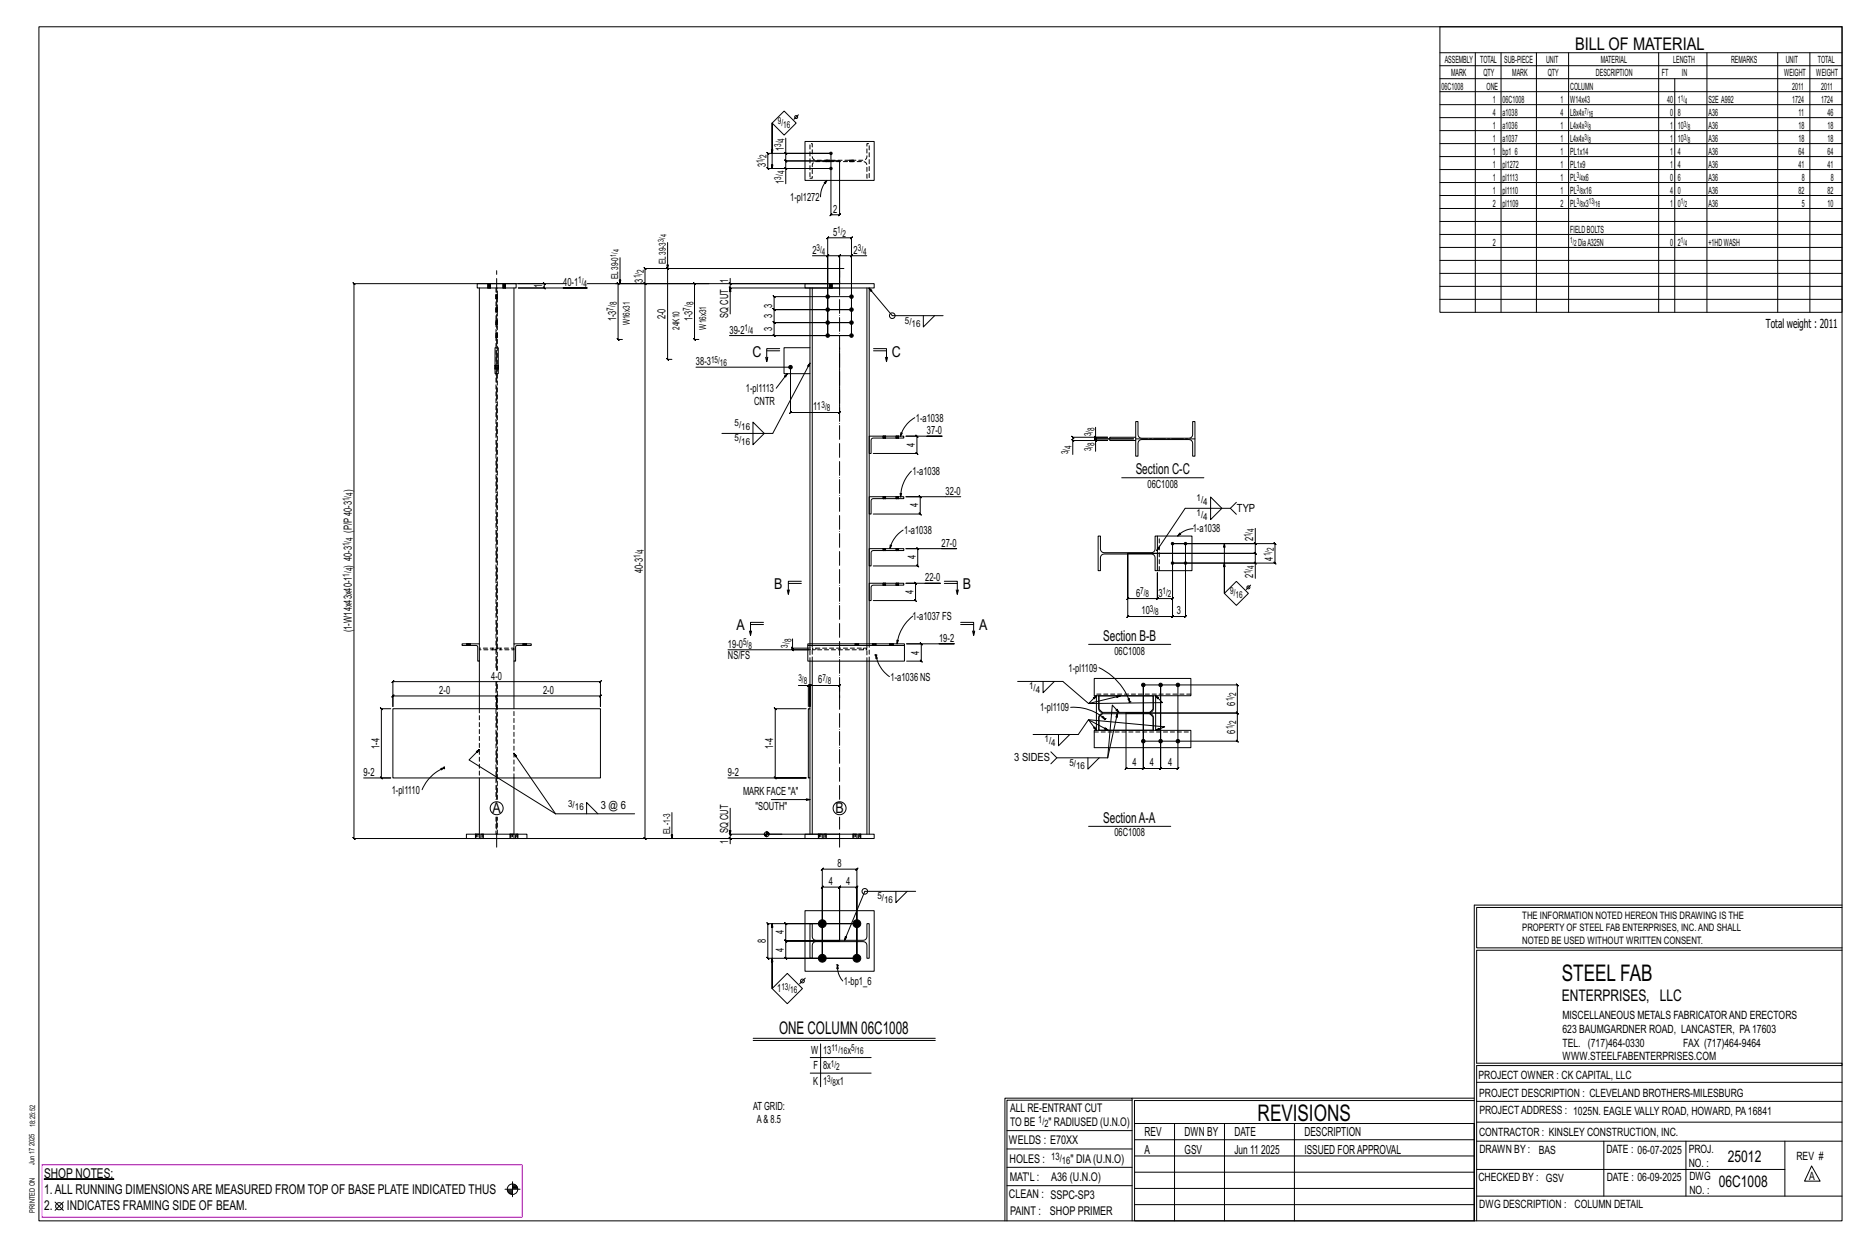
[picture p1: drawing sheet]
<svg xmlns="http://www.w3.org/2000/svg" width="914mm" height="610mm" viewBox="0 0 914 610" stroke-linecap="round" stroke-linejoin="round" font-family="sans-serif">
<g fill="#000" stroke="#000" stroke-width=".49">
<path d="M22 577h34z"/>
<circle cx="407" cy="75" r=".6"/>
<circle cx="407" cy="82" r=".6"/>
<circle cx="405" cy="145" r=".9"/>
<circle cx="405" cy="151" r=".9"/>
<circle cx="405" cy="158" r=".9"/>
<circle cx="417" cy="145" r=".9"/>
<circle cx="417" cy="158" r=".9"/>
<circle cx="417" cy="151" r=".9"/>
<circle cx="387" cy="180" r=".9"/>
<circle cx="405" cy="164" r=".9"/>
<circle cx="417" cy="164" r=".9"/>
<circle cx="574" cy="266" r=".6"/>
<circle cx="574" cy="275" r=".6"/>
<circle cx="580" cy="275" r=".6"/>
<circle cx="580" cy="266" r=".6"/>
<circle cx="560" cy="335" r=".9"/>
<circle cx="568" cy="335" r=".9"/>
<circle cx="577" cy="335" r=".9"/>
<circle cx="560" cy="363" r=".9"/>
<circle cx="568" cy="363" r=".9"/>
<circle cx="577" cy="363" r=".9"/>
<circle cx="403" cy="452" r="1.9"/>
<circle cx="419" cy="452" r="1.9"/>
<circle cx="403" cy="469" r="1.9"/>
<circle cx="419" cy="469" r="1.9"/>
</g>
<g fill="none" stroke="#000" stroke-width=".49">
<path d="M19 13h883v584h-883zM705 13h197v140h-197zM705 26h197M705 32h197M705 39h197M722 26v127M735 26v127M752 26v127M768 26v127M812 26v127M820 39v114M836 26v127"/>
<path d="M870 26v127M886 26v127M384 54l6 6-6 6-6-6zM391 56l-2 2M705 45h197M705 51h197M705 58h197M378 75v-15v22M384 75l1 1zM385 68v7h22h-31h-1l1 1v-1v7h-1l1 1v-1h31h-22v8M385 75v4l-1-1 1 1h26M394 69h34v19h-34z"/>
<path d="M404 78h.1M404 79h.1M406 78h.1M406 79h.1M407 75v30l-1 1 1-1h4l-1 1 1-1v-26M411 79h-26l-1-1 1 1v3M416 78h.1M416 79h.1M418 78h.1M418 79h.1M705 64h197M705 70h197"/>
<path d="M705 77h197M384 82l1 1zM403 89l2-1-1 2zM405 88a11 11 0 0 0-3 8M705 83h197M705 89h197M705 96h197M327 119v57l-1-1 1 1h2M705 102h197M705 108h197M705 115h197M234 139h19v2h-19z"/>
<path d="M239 139h.1M240 139h.1M246 139h.1M247 139h.1M254 139h12v-1l1 1h-1v2v-1l1 1h-1h-12h33h-11M276 139h-103v-1l1 1h-1v271l1 1-1-1h238h-54v3M287 139h124M302 138l1 1zM303 139v27h-1l1 1v-1h2M304 126v13M315 138l1 1zM326 131l1 1z"/>
<path d="M339 138l1 1zM340 139v27h-1l1 1v-1h2M347 139h-31l-1-1 1 1v271h-1l1 1v-1h97M357 138l1 1zM357 136v3h54M357 139v2v-1l1 1h-1h54M394 139h34v2h-34zM398 125h7v39v-48v1l1-1h-1h12l-1 1 1-1v48v-39h7M405 125h6l-1 1 1-1v14M406 125l-1 1zM406 139h.1M407 139h.1"/>
<path d="M413 131h-97h-1l1 1v-1v8M416 126l1-1zM417 125h-6l-1 1 1-1v14M705 121h197M705 127h197M705 134h197M235 141v174M239 141h.1M240 141h.1M243 146h.1M243 144h.1M243 152h.1"/>
<path d="M243 151h.1M243 159h.1M243 157h.1M246 141h.1M247 141h.1M252 141v174M357 141v13M396 141v174M398 141v174M406 141h.1M407 141h.1M417 145h-38h-1l1 1v-1v6h-1l1 1v-1h38h-38h-1l1 1v-1v7l-1-1 1 1h38h-38l-1-1 1 1v6h-1l1 1v-1h38h-60"/>
<path d="M424 141v174M425 141l12 13h25M425 141v174M452 154v6l6-6M705 140h197M705 146h197M242 179h.1M242 170h2v13h-2zM243 165h.1M243 163h.1M244 179h.1M375 175v2"/>
<path d="M375 172h7M382 171h-7v6l1-2M396 170h-12v13h12M396 178l-18 34h-25M411 170v32v-1l-1 1h1h-24v-1l-1 1h1v-22h-46M428 171h6v6v-2M428 172h6M433 175l1 2M242 181h.1M244 181h.1M385 183l-5 7M369 207l5 5-5 6z"/>
<path d="M425 213h17v1h-15l-1 1v7h-1zM432 213h.1M432 214h.1M433 213h.1M433 214h.1M439 213h.1M439 214h.1M440 213h.1M440 214h.1M441 212h1l-1 1zM448 204a15 15 0 0 0-7 9M454 213h7h-18h6h-1l1 1v-1v9l-1-1 1 1h-22"/>
<path d="M525 215l1 1zM536 215l1 1zM536 213l1 1zM536 214v1v-1l1 1h-1h19h-19v-1l1 1h-1v1M536 209v5h6h-17v-1l1 1h-1v2M556 206h1v7l2 1h24l1-1v-7h1v17h-1v-7l-2-1h-24l-1 2v6h-1zM556 214h-13v2h13M446 231a18 18 0 0 0-5 12M536 221v-5h6h-17v6M549 234h40M425 243h17v1h-15l-1 1v6h-1zM432 243h.1"/>
<path d="M432 244h.1M433 243h.1M433 244h.1M439 243h.1M439 244h.1M440 243h.1M440 244h.1M441 241v2zM442 259a15 15 0 0 0-6 9M470 243h-27h7l1 1-1-1v8l1 1-1-1h-23M584 259a11 11 0 0 0-8 3M593 243l5 6-5 5z"/>
<path d="M602 249l3 3M605 246l-3 3h-22l-14 20M614 259v7h-40v27v-1l-1 1h1h-7v-1l-1 1h1v-13v13v-1l-1 1h1h-15l1-1-1 1v-22v31l1-1-1 1h22h-1l1-1v1v-36v36h-1l1-1v1h6l1-1-1 1v-36M425 268h17v1h-15l-1 1v7h-1zM432 268h.1M432 269h.1M433 268h.1M433 269h.1M436 267v1zM439 268h.1M439 269h.1M440 268h.1"/>
<path d="M440 269h.1M461 268h7h-25h6l1 1-1-1v9v-1l1 1h-1h-22M567 262h16v17h-16zM567 262h-2v7l-1 1h-24l-1-1v-7h-1v17h1v-7l1-1h24l1 2v6h2M574 266h50v-1l1 1h-1v9l1 1-1-1h-50h40v8M577 261h1l-2 1zM599 266v24v-15M614 265l1 1zM614 275l1 1zM614 266v5v-1l1 1h-1h-62h62v-1l1 1h-1v4M385 289l1 2M386 285h6"/>
<path d="M392 284h-6v7v-2M425 285h17v1h-15l-1 1v7h-1zM432 285h.1M432 286h.1M433 285h.1M433 286h.1M439 285h.1M439 286h.1M440 285h.1M440 286h.1M453 285h7h-17h5l1 1-1-1v9v-1l1 1h-1h-21M462 284h7v7v-2"/>
<path d="M462 285h7M468 289l1 2M599 290l6-6 6 6-6 6zM612 286l-2 2M226 315h9v8h-1v-7h-8zM229 315h.1M229 316h.1M230 315h.1M230 316h.1M252 315h8v1h-7l-1 7zM256 315h.1M256 316h.1"/>
<path d="M258 315h.1M258 316h.1M367 309v2M367 306h7M374 304h-7v7l1-2M387 317l1 1zM388 313v4h9M388 317v1l-1-1 1 1h9h-41M395 315h48v1h-48zM395 316v7h48v-7M419 315h.1M419 316h.1"/>
<path d="M420 315h.1M420 316h.1M427 315h.1M427 316h.1M429 315h.1M429 316h.1M436 315h.1M436 316h.1M437 315h.1M437 316h.1M439 313h1l-1 2zM447 301a20 20 0 0 0-8 14"/>
<path d="M460 315h7h-23h7l-1-1 1 1v8h-1l1 1v-1h-7M470 304h7v7v-2M470 306h7M476 309l1 2M533 315h40M192 333v1l1-1h-1h102l-1 1 1-1v13v-6l-1 1 1-1h-51h1l-1 1v-1v7v-7h1l-1 1v-1h-51h1l-1 1v-1v6zM235 323v24M252 323v24M391 335h5v11M396 335v1l1-1h-1v11v-11v1l1-1h-1h15l-1 1 1-1v6M396 335l-1 1zM396 323v24"/>
<path d="M398 323v85M424 323v85M425 323v85M428 320h1M429 320v2zM429 320a16 16 0 0 0 6 11M429 320v1M498 333h22l13 11h36l-3-4 1 1v1l-1-2h-28M511 333v6l5-6M538 327a30 30 0 0 1 15 16M560 335h46h-1l1 1v-1v14l-1-1 1 1h-55M577 335v41v-1l-1 1h1h-9l1-1-1 1v-41v41l1-1-1 1h-8v-1l-1 1h1v-41v41v-1l-1 1h1h-9l1-1-1 1v-27"/>
<path d="M191 347h-4l-1-1 1 1v34l-1-1 1 1h4h-13M192 347h102v34h-102zM395 347h-16v-1l1 1h-1v34v-1l1 1h-1h16h-39M396 347v34zM518 359v6l6-6M524 346a23 23 0 0 1 17 6M538 357h27M540 349l-2 2v6h26v-6l-1-2M540 350l1 2-2-1zM541 352h-1M541 352h.1M542 357l-9-5 4 5-2-1h1l1 1h-1v9h47v-9h-17"/>
<path d="M547 349l-5 22M548 349l-4-4-2 26M548 340l-15 4 4-4-1 2-1-1 2-1h-1v-8h47v8h-17v17M551 349h55l-1-1 1 1v14l-1-1 1 1h-46M552 342h1v1zM553 343h-1M554 343h-1M563 349l1-2v-7h-26v7l2 2M565 340l-1 7-1 2-24-1-1-1v-7h-1v17h1v-7l2-1h23l2 2v6h1M566 357l4-1-37-4-5 7h-22M216 376h2l-2 1zM217 375l1 1"/>
<path d="M218 376a20 20 0 0 0-11 10M218 376h.1M235 367l-5 5 42 26M252 369l20 29M514 368l3 3h25M517 371l-3 3M533 371v5l5-5M235 381v27M252 381v27M272 398h39M287 398v-5l6 5M329 398v12"/>
<path d="M357 395v13M378 391h18M396 381v27M228 408h30v2h-30zM233 408h.1M233 410h.1M237 408h.1M237 410h.1M250 408h.1M250 410h.1M254 408h.1M254 410h.1"/>
<path d="M357 410l1 1zM374 408h9M374 408h1M374 409h1M375 409h.1M375 407v3M375 408h1M375 407h1M394 408h34v2h-34zM401 408h.1M401 410h.1M404 408h.1"/>
<path d="M404 410h.1M411 408h-54l1 1-1-1v2M418 408h.1M418 410h.1M421 408h.1M421 410h.1M533 404h40M403 425l-1 1 1-1h16v1l1-1h-1v44v-35h1l-1 1v-1h-8l-1 1 1-1v26v-26l-1 1 1-1h-8l-1 1 1-1v35zM439 436v6l5-6M448 436h-25l-10 24M375 451l1 1h43h-34l-1-1 1 1v8h-1l1 1v-1h26h-26h-1l1 1v-1v9l-1-1 1 1h34h-43l-1-1 1 1v-17zM378 452v32v-15"/>
<path d="M394 446h34v29h-34zM396 452h2v7l1 1h24l1-2v-6h1v17h-1v-7l-1-1h-24l-1 1v7h-2zM722 443v154M722 443h180M902 444h-179v20h179M385 476l8 8-8 7-7-7zM394 479l-3 2M409 472h1M410 472v2zM410 472a11 11 0 0 0 3 8M410 472h1M902 465h-179v55h179v1h-179v76"/>
<path d="M369 508h89M369 509h89M397 517h29M402 511v21M397 525h29M554 538h-61v59M554 537h168M722 538h-167v13M723 539h179M723 530h179M493 553h61M555 550h167v47h-167z"/>
<path d="M555 558h167M575 550v47M599 550v47M634 550v47M723 549h179M723 558h179M785 558v27M825 558v27M874 558v27M251 578v8M251 580h1M493 571h61"/>
<path d="M493 562h61M555 573h167M555 566h167M723 572h151M887 570l4 8h-8zM27 588l4 4M31 588l-4 4M247 582h8M248 582h3M248 583h3M249 583h2M249 584h2"/>
<path d="M251 581h2M251 580h2M492 597v-60h62v60M493 580h61M555 589h167M555 581h167M723 585h179"/>
<circle cx="390" cy="57" r=".7"/>
<circle cx="437" cy="154" r="1.4"/>
<circle cx="611" cy="287" r=".7"/>
<circle cx="243" cy="395" r="3"/>
<circle cx="411" cy="395" r="3"/>
<circle cx="375" cy="408" r="1.2"/>
<circle cx="423" cy="436" r="1.4"/>
<circle cx="393" cy="480" r=".9"/>
<circle cx="29" cy="590" r="1.8"/>
<circle cx="251" cy="582" r="2.6"/>
</g>
<path d="M21 570h235v26h-235z" fill="none" stroke="#f0f" stroke-width=".5"/>
<g fill="none" stroke="#000" stroke-width=".49" stroke-dasharray="2 1.4">
<path d="M396 70h2v7l1 1h24l1-1v-7h1v17h-1v-7l-1-1h-24l-1 2v6h-2zM404 78h.1M404 78v1M404 79h.1M405 79v-1M405 78v1zM405 79l1-1M405 78h.1M406 79v-1M406 79h.1M416 78h.1M416 78v1"/>
<path d="M416 79h.1M416 79v-1M416 78l1 1zM417 79v-1M417 78h.1M417 79l1-1M418 79v-1M418 79h.1M239 139h.1M239 139v2M239 139v2zM239 139h1"/>
<path d="M246 139h.1M246 139v2M247 139v2zM247 139h.1M406 139h.1M406 139v2M407 139v2zM407 139h.1M239 141h.1M239 141v-2M239 141l1-2M240 141v-2"/>
<path d="M240 141h.1M243 145h.1M243 146h.1M243 151v1zM243 152h.1M243 151h.1M243 158h.1M243 159h.1M243 158v-1M243 141v176M243 144h.1M243 157h.1"/>
<path d="M243 145v-1M246 141h.1M246 141v-2M247 141v-2M247 141h.1M406 141h.1M406 141v-2M407 141v-2M407 141h.1M242 179l2 1zM242 179h2M242 179h.1"/>
<path d="M242 180h2M243 164v1zM243 165h.1M243 164h.1M243 163h.1M243 164v-1M244 179h-2M244 179h.1M244 180h.1M242 181v-1M242 180l2 1M242 181h2"/>
<path d="M432 213v1M432 213h.1M433 213l-1 1M433 213v1zM433 214h.1M433 213v1M433 213h.1M433 214v-1M439 213v1M439 213h.1M439 213v1zM439 214h.1"/>
<path d="M440 213v1M440 213h.1M440 214h.1M440 214v-1M432 243v1M432 243h.1M433 243l-1 1M433 243v1zM433 244h.1M433 243v1M433 243h.1M433 244v-1"/>
<path d="M439 243v1M439 243h.1M439 243v1zM439 244h.1M440 243v1M440 243h.1M440 244h.1M440 244v-1M432 268v1M432 268h.1M433 268l-1 1M433 268v1z"/>
<path d="M433 269h.1M433 268v1M433 268h.1M433 269v-1M439 268v1M439 268h.1M439 268v1zM439 269h.1M440 268v1M440 268h.1M440 269h.1M440 269v-1"/>
<path d="M567 279v-17M432 285v1M432 285h.1M433 285l-1 1M433 285v1zM433 286h.1M433 285v1M433 285h.1M433 286v-1M439 285v1M439 285h.1M439 285v1z"/>
<path d="M439 286h.1M440 285v1M440 285h.1M440 286h.1M440 286v-1M229 315h.1M229 315v1M229 316h.1M229 316v-1M229 315v1zM229 316l1-1M229 315h1"/>
<path d="M230 316v-1M230 316h.1M235 317h6v1h-6zM241 318h2v-1h-2M243 318v10M243 317v-176M245 317h7v1h-7zM245 317h-2v1h2M256 315h.1M256 315v1M256 316h.1M256 316v-1"/>
<path d="M257 315v1zM257 316v-1M257 315h.1M257 316l1-1M258 316v-1M258 316h.1M396 315v8M398 317h26v1h-26zM399 318v-1M419 315h.1M419 315v1M419 316h.1"/>
<path d="M419 316v-1M419 315v1zM419 316l1-1M419 315h1M420 316v-1M420 316h.1M423 317v1M424 315v8M427 315h.1M427 315v1M427 316h.1M427 316v-1"/>
<path d="M428 315v1zM428 316v-1M428 316l1-1M428 315h.1M429 316v-1M429 316h.1M436 315h.1M436 315v1M436 316h.1M436 316v-1M436 315v1zM436 316l1-1"/>
<path d="M436 315h1M437 316v-1M437 316h.1M243 333v58M243 328v-10M398 323v-8M425 323v-8M583 340h-47M235 347v34M536 358h47M540 349h.1M563 349h.1"/>
<path d="M243 400v8M243 391v-58M252 381v-34M233 408v2M233 408h.1M234 408h-1v2M235 408v2zM235 408h-1v2h-1M235 410h-1M235 408h1v2h-1M236 408v2M236 408h1"/>
<path d="M237 410h-1M237 410v-2M243 408v-8M250 408v2M250 408h.1M251 408h-1v2M252 408v2zM252 408h-1v2h-1M252 410h-1M252 408h1v2h-1M253 408v2M253 408h1"/>
<path d="M254 410h-1M254 410v-2M401 408v2M401 408h.1M402 408h-1v2M403 408v2zM403 408h-1v2h-1M403 410h-1M403 408h1v2h-1M404 408v2M404 408h.1M404 410h.1"/>
<path d="M404 410v-2M418 408v2M418 408h.1M419 408h-1v2M419 408h1v2h-1zM419 408v2h-1M419 410h.1M420 408h1v2h-1M421 408v2M421 408h.1M421 410h.1M421 410v-2"/>
</g>
<path d="M243 328v-196M243 391v-58M411 391v-259M243 414v-14M411 414v-14" fill="none" stroke="#000" stroke-width=".49" stroke-dasharray="6.8 1 0 1"/>
<path d="M556 215h29" fill="none" stroke="#000" stroke-width=".49" stroke-dasharray="5.8 1 1 1"/>
<g font-size="11.2">
<text x="764" y="480">STEEL FAB</text>
<text x="616" y="548">REVISIONS</text>
</g>
<g font-size="8.6">
<text x="771" y="24">BILL OF MATERIAL</text>
<text x="381" y="506">ONE COLUMN 06C1008</text>
</g>
<g font-size="7.9">
<text x="765" y="490">ENTERPRISES, LLC</text>
<text x="846" y="569">25012</text>
<text x="841" y="581">06C1008</text>
</g>
<g font-size="7.3">
<text x="368" y="174">C</text>
<text x="437" y="174">C</text>
<text x="556" y="232">Section C-C</text>
<text x="379" y="288">B</text>
<text x="471" y="288">B</text>
<text x="361" y="308">A</text>
<text x="479" y="308">A</text>
<text x="540" y="314">Section B-B</text>
<text x="241" y="398">A</text>
<text x="409" y="398">B</text>
<text x="540" y="403">SectionA-A</text>
</g>
<g font-size="6.6">
<text x="22" y="576">SHOP NOTES:</text>
<text x="22" y="584">1.ALL RUNNING DIMENSIONSARE MEASURED FROM TOP OF BASE PLATE INDICATED THUS</text>
<text x="22" y="592">2.</text>
<text x="33" y="592">INDICATES FRAMING SIDE OF BEAM.</text>
</g>
<g font-size="6.1">
<text x="864" y="161">Total weight : 2011</text>
<text x="560" y="556">REV</text>
<text x="580" y="556">DWN BY</text>
<text x="604" y="556">DATE</text>
<text x="639" y="556">DESCRIPTION</text>
<text x="560" y="564">A</text>
<text x="580" y="564">GSV</text>
<text x="604" y="564">Jun 11</text>
<text x="617" y="564">2025</text>
<text x="639" y="564">ISSUED FORAPPROVAL</text>
</g>
<g font-size="5.9">
<text x="494" y="560">WELDS : E70XX</text>
<text x="494" y="569">HOLES :</text>
<text x="524" y="569">&quot; DIA(U.N.O)</text>
<text x="494" y="578">MAT'L :</text>
<text x="515" y="578">A36 (U.N.O)</text>
<text x="494" y="586">CLEAN : SSPC-SP3</text>
<text x="495" y="595">PAINT :</text>
<text x="514" y="595">SHOP PRIMER</text>
</g>
<g font-size="5.8">
<text x="494" y="544">ALL RE-ENTRANT CUT</text>
<text x="494" y="551">TO BE</text>
<text x="513" y="551">&quot; RADIUSED (U.N.O)</text>
</g>
<g font-size="5.6">
<text x="765" y="499">MISCELLANEOUS METALS FABRICATORAND ERECTORS</text>
<text x="765" y="505">623 BAUMGARDNER ROAD, LANCASTER, PA17603</text>
<text x="765" y="512">TEL. (717)464-0330</text>
<text x="824" y="512">FAX (717)464-9464</text>
<text x="765" y="519">WWW.STEELFABENTERPRISES.COM</text>
<text x="724" y="528">PROJECT OWNER : CK CAPITAL, LLC</text>
<text x="724" y="537">PROJECT DESCRIPTION : CLEVELAND BROTHERS-MILESBURG</text>
<text x="724" y="545">PROJECTADDRESS : 1025N. EAGLE VALLY ROAD, HOWARD, PA16841</text>
<text x="724" y="556">CONTRACTOR : KINSLEY CONSTRUCTION, INC.</text>
<text x="724" y="564">DRAWN BY :</text>
<text x="753" y="564">BAS</text>
<text x="786" y="564">DATE : 06-07-2025</text>
<text x="827" y="564">PROJ.</text>
<text x="879" y="568">REV #</text>
<text x="827" y="571">NO. :</text>
<text x="724" y="578">CHECKED BY : GSV</text>
<text x="787" y="578">DATE : 06-09-2025</text>
<text x="827" y="578">DWG</text>
<text x="886" y="578">A</text>
<text x="827" y="584">NO. :</text>
<text x="724" y="591">DWG DESCRIPTION : COLUMN DETAIL</text>
</g>
<g font-size="5.5">
<text x="384" y="74" transform="rotate(-90 384 74)">1</text>
<text x="375" y="82" transform="rotate(-90 375 82)">3</text>
<text x="384" y="90" transform="rotate(-90 384 90)">1</text>
<text x="387" y="98">1-pl1272</text>
<text x="408" y="104">2</text>
<text x="408" y="115">5</text>
<text x="398" y="124">2</text>
<text x="418" y="124">2</text>
<text x="265" y="141" transform="rotate(-90 265 141)">1</text>
<text x="276" y="140">40-1</text>
<text x="315" y="138" transform="rotate(-90 315 138)">3</text>
<text x="356" y="138" transform="rotate(-90 356 138)">1</text>
<text x="356" y="155" transform="rotate(-90 356 155)">SQ CUT</text>
<text x="378" y="156" transform="rotate(-90 378 156)">3</text>
<text x="378" y="151" transform="rotate(-90 378 151)">3</text>
<text x="302" y="157" transform="rotate(-90 302 157)">1-3</text>
<text x="326" y="156" transform="rotate(-90 326 156)">2-0</text>
<text x="339" y="157" transform="rotate(-90 339 157)">1-3</text>
<text x="357" y="163">39-2</text>
<text x="378" y="162" transform="rotate(-90 378 162)">3</text>
<text x="341" y="179">38-3</text>
<text x="365" y="192">1-pl1113</text>
<text x="369" y="198">CNTR</text>
<text x="398" y="201">11</text>
<text x="448" y="206">1-a1038</text>
<text x="454" y="212">37-0</text>
<text x="448" y="219" transform="rotate(-90 448 219)">4</text>
<text x="447" y="232">1-a1038</text>
<text x="562" y="239">06C1008</text>
<text x="172" y="241" transform="rotate(-90 172 241)">)</text>
<text x="463" y="242">32-0</text>
<text x="449" y="248" transform="rotate(-90 449 248)">4</text>
<text x="605" y="250">TYP</text>
<text x="172" y="261" transform="rotate(-90 172 261)">(P/P40-3</text>
<text x="443" y="261">1-a1038</text>
<text x="584" y="260">1-a1038</text>
<text x="461" y="267">27-0</text>
<text x="613" y="265" transform="rotate(-90 613 265)">2</text>
<text x="448" y="274" transform="rotate(-90 448 274)">4</text>
<text x="623" y="274" transform="rotate(-90 623 274)">4</text>
<text x="172" y="278" transform="rotate(-90 172 278)">) 40-3</text>
<text x="315" y="280" transform="rotate(-90 315 280)">40-3</text>
<text x="453" y="284">22-0</text>
<text x="613" y="283" transform="rotate(-90 613 283)">2</text>
<text x="447" y="291" transform="rotate(-90 447 291)">4</text>
<text x="556" y="292">6</text>
<text x="567" y="292">3</text>
<text x="447" y="303">1-a1037 FS</text>
<text x="559" y="301">10</text>
<text x="576" y="301">3</text>
<text x="172" y="309" transform="rotate(-90 172 309)">(1-W14x43x40-1</text>
<text x="356" y="317">19-0</text>
<text x="460" y="314">19-2</text>
<text x="356" y="322">NS/FS</text>
<text x="450" y="320" transform="rotate(-90 450 320)">4</text>
<text x="545" y="320">06C1008</text>
<text x="523" y="329">1-pl1109</text>
<text x="240" y="332">4-0</text>
<text x="401" y="334">6</text>
<text x="436" y="333">1-a1036 NS</text>
<text x="215" y="340">2-0</text>
<text x="266" y="340">2-0</text>
<text x="509" y="348">1-pl1109</text>
<text x="605" y="345" transform="rotate(-90 605 345)">6</text>
<text x="605" y="359" transform="rotate(-90 605 359)">6</text>
<text x="186" y="366" transform="rotate(-90 186 366)">1-4</text>
<text x="378" y="366" transform="rotate(-90 378 366)">1-4</text>
<text x="496" y="373">3 SIDES</text>
<text x="554" y="375">4</text>
<text x="563" y="375">4</text>
<text x="572" y="375">4</text>
<text x="178" y="380">9-2</text>
<text x="356" y="380">9-2</text>
<text x="192" y="388">1-pl1110</text>
<text x="364" y="389">MARK FACE &quot;A&quot;</text>
<text x="294" y="396">3 @ 6</text>
<text x="370" y="396">&quot;SOUTH&quot;</text>
<text x="356" y="408" transform="rotate(-90 356 408)">SQ CUT</text>
<text x="356" y="413" transform="rotate(-90 356 413)">1</text>
<text x="545" y="409">06C1008</text>
<text x="410" y="424">8</text>
<text x="406" y="433">4</text>
<text x="414" y="433">4</text>
<text x="375" y="461" transform="rotate(-90 375 461)">8</text>
<text x="384" y="457" transform="rotate(-90 384 457)">4</text>
<text x="384" y="466" transform="rotate(-90 384 466)">4</text>
<text x="380" y="485">1</text>
<text x="413" y="482">1-bp1_6</text>
<text x="397" y="515">W</text>
<text x="403" y="515">13</text>
<text x="415" y="515">x</text>
<text x="398" y="523">F</text>
<text x="403" y="523">8x</text>
<text x="398" y="531">K</text>
<text x="403" y="531">1</text>
<text x="409" y="531">x1</text>
<text x="369" y="543">AT GRID:</text>
<text x="371" y="549">A&amp; 8.5</text>
</g>
<g font-size="5">
<text x="745" y="450">THE INFORMATION NOTED HEREON THIS DRAWING IS THE</text>
<text x="745" y="456">PROPERTY OF STEEL FAB ENTERPRISES, INC.AND SHALL</text>
<text x="745" y="462">NOTED BE USED WITHOUT WRITTEN CONSENT.</text>
<text x="508" y="550">1/</text>
<text x="511" y="551">2</text>
<text x="515" y="568">13/</text>
<text x="520" y="570">16</text>
</g>
<g font-size="4.9">
<text x="707" y="31">ASSEMBLY</text>
<text x="725" y="31">TOTAL</text>
<text x="736" y="31">SUB-PIECE</text>
<text x="757" y="31">UNIT</text>
<text x="784" y="31">MATERIAL</text>
<text x="819" y="31">LENGTH</text>
<text x="847" y="31">REMARKS</text>
<text x="874" y="31">UNIT</text>
<text x="890" y="31">TOTAL</text>
<text x="710" y="37">MARK</text>
<text x="726" y="37">QTY</text>
<text x="740" y="37">MARK</text>
<text x="758" y="37">QTY</text>
<text x="781" y="37">DESCRIPTION</text>
<text x="814" y="37">FT</text>
<text x="823" y="37">IN</text>
<text x="873" y="37">WEIGHT</text>
<text x="889" y="37">WEIGHT</text>
<text x="706" y="44">06C1008</text>
<text x="728" y="44">ONE</text>
<text x="769" y="44">COLUMN</text>
<text x="877" y="44">2011</text>
<text x="891" y="44">2011</text>
<text x="731" y="50">1</text>
<text x="736" y="50">06C1008</text>
<text x="764" y="50">1</text>
<text x="769" y="50">W14x43</text>
<text x="816" y="50">40</text>
<text x="821" y="50">1</text>
<text x="836" y="50">S2E A992</text>
<text x="877" y="50">1724</text>
<text x="891" y="50">1724</text>
<text x="731" y="57">4</text>
<text x="736" y="57">a1038</text>
<text x="764" y="57">4</text>
<text x="769" y="57">L8x4x</text>
<text x="818" y="57">0</text>
<text x="821" y="57">8</text>
<text x="836" y="57">A36</text>
<text x="880" y="57">11</text>
<text x="895" y="57">46</text>
<text x="731" y="63">1</text>
<text x="736" y="63">a1036</text>
<text x="764" y="63">1</text>
<text x="769" y="63">L4x4x</text>
<text x="818" y="63">1</text>
<text x="821" y="63">10</text>
<text x="836" y="63">A36</text>
<text x="880" y="63">18</text>
<text x="895" y="63">18</text>
<text x="731" y="69">1</text>
<text x="736" y="69">a1037</text>
<text x="764" y="69">1</text>
<text x="769" y="69">L4x4x</text>
<text x="818" y="69">1</text>
<text x="821" y="69">10</text>
<text x="836" y="69">A36</text>
<text x="880" y="69">18</text>
<text x="895" y="69">18</text>
<text x="731" y="76">1</text>
<text x="736" y="76">bp1_6</text>
<text x="764" y="76">1</text>
<text x="769" y="76">PL1x14</text>
<text x="818" y="76">1</text>
<text x="821" y="76">4</text>
<text x="836" y="76">A36</text>
<text x="880" y="76">64</text>
<text x="895" y="76">64</text>
<text x="731" y="82">1</text>
<text x="736" y="82">pl1272</text>
<text x="764" y="82">1</text>
<text x="769" y="82">PL1x9</text>
<text x="818" y="82">1</text>
<text x="821" y="82">4</text>
<text x="836" y="82">A36</text>
<text x="880" y="82">41</text>
<text x="895" y="82">41</text>
<text x="731" y="88">1</text>
<text x="736" y="88">pl1113</text>
<text x="764" y="88">1</text>
<text x="769" y="88">PL x6</text>
<text x="818" y="88">0</text>
<text x="821" y="88">6</text>
<text x="836" y="88">A36</text>
<text x="882" y="88">8</text>
<text x="896" y="88">8</text>
<text x="731" y="95">1</text>
<text x="736" y="95">pl1110</text>
<text x="764" y="95">1</text>
<text x="769" y="95">PL x16</text>
<text x="818" y="95">4</text>
<text x="821" y="95">0</text>
<text x="836" y="95">A36</text>
<text x="880" y="95">82</text>
<text x="895" y="95">82</text>
<text x="731" y="101">2</text>
<text x="736" y="101">pl1109</text>
<text x="764" y="101">2</text>
<text x="769" y="101">PL x3</text>
<text x="818" y="101">1</text>
<text x="821" y="101">0</text>
<text x="836" y="101">A36</text>
<text x="882" y="101">5</text>
<text x="895" y="101">10</text>
<text x="769" y="114">FIELDBOLTS</text>
<text x="731" y="120">2</text>
<text x="772" y="120">DiaA325N</text>
<text x="818" y="120">0</text>
<text x="821" y="120">2</text>
<text x="836" y="120">+1HDWASH</text>
</g>
<g font-size="4.7">
<text x="381" y="61">9/</text>
<text x="383" y="62">16</text>
<text x="382" y="72" transform="rotate(-90 382 72)">3/</text>
<text x="384" y="69" transform="rotate(-90 384 69)">4</text>
<text x="375" y="77" transform="rotate(-90 375 77)">2</text>
<text x="374" y="80" transform="rotate(-90 374 80)">1/</text>
<text x="382" y="88" transform="rotate(-90 382 88)">3/</text>
<text x="384" y="85" transform="rotate(-90 384 85)">4</text>
<text x="410" y="114">1/</text>
<text x="412" y="116">2</text>
<text x="400" y="123">3/</text>
<text x="402" y="125">4</text>
<text x="420" y="123">3/</text>
<text x="423" y="125">4</text>
<text x="326" y="129" transform="rotate(-90 326 129)">EL39-3</text>
<text x="303" y="137" transform="rotate(-90 303 137)">EL39-0</text>
<text x="313" y="136" transform="rotate(-90 313 136)">1/</text>
<text x="315" y="134" transform="rotate(-90 315 134)">2</text>
<text x="283" y="139">1/</text>
<text x="286" y="140">4</text>
<text x="302" y="149" transform="rotate(-90 302 149)">8</text>
<text x="339" y="149" transform="rotate(-90 339 149)">8</text>
<text x="300" y="152" transform="rotate(-90 300 152)">7/</text>
<text x="338" y="152" transform="rotate(-90 338 152)">7/</text>
<text x="308" y="159" transform="rotate(-90 308 159)">W16x31</text>
<text x="333" y="161" transform="rotate(-90 333 161)">24K10</text>
<text x="346" y="161" transform="rotate(-90 346 161)">W16x31</text>
<text x="364" y="162">1/</text>
<text x="443" y="158">5/</text>
<text x="446" y="160">16</text>
<text x="367" y="164">4</text>
<text x="348" y="177">15/</text>
<text x="352" y="179">16</text>
<text x="402" y="200">3/</text>
<text x="405" y="201">8</text>
<text x="360" y="209">5/</text>
<text x="360" y="216">5/</text>
<text x="363" y="210">16</text>
<text x="534" y="213" transform="rotate(-90 534 213)">3/</text>
<text x="536" y="211" transform="rotate(-90 536 211)">8</text>
<text x="363" y="218">16</text>
<text x="525" y="220" transform="rotate(-90 525 220)">4</text>
<text x="534" y="221" transform="rotate(-90 534 221)">3/</text>
<text x="536" y="218" transform="rotate(-90 536 218)">8</text>
<text x="523" y="222" transform="rotate(-90 523 222)">3/</text>
<text x="171" y="245" transform="rotate(-90 171 245)">1/</text>
<text x="173" y="243" transform="rotate(-90 173 243)">4</text>
<text x="586" y="245">1/</text>
<text x="589" y="247">4</text>
<text x="586" y="253">1/</text>
<text x="589" y="254">4</text>
<text x="612" y="263" transform="rotate(-90 612 263)">1/</text>
<text x="614" y="260" transform="rotate(-90 614 260)">4</text>
<text x="171" y="267" transform="rotate(-90 171 267)">1/</text>
<text x="173" y="265" transform="rotate(-90 173 265)">4</text>
<text x="624" y="270" transform="rotate(-90 624 270)">2</text>
<text x="313" y="273" transform="rotate(-90 313 273)">1/</text>
<text x="315" y="270" transform="rotate(-90 315 270)">4</text>
<text x="622" y="272" transform="rotate(-90 622 272)">1/</text>
<text x="173" y="280" transform="rotate(-90 173 280)">4</text>
<text x="612" y="281" transform="rotate(-90 612 281)">1/</text>
<text x="614" y="278" transform="rotate(-90 614 278)">4</text>
<text x="171" y="282" transform="rotate(-90 171 282)">1/</text>
<text x="558" y="291">7/</text>
<text x="561" y="292">8</text>
<text x="569" y="291">1/</text>
<text x="572" y="292">2</text>
<text x="602" y="291">9/</text>
<text x="605" y="292">16</text>
<text x="563" y="299">3/</text>
<text x="565" y="301">8</text>
<text x="364" y="316">5/</text>
<text x="366" y="317">8</text>
<text x="386" y="317" transform="rotate(-90 386 317)">3/</text>
<text x="387" y="314" transform="rotate(-90 387 314)">8</text>
<text x="391" y="333">3/</text>
<text x="393" y="335">8</text>
<text x="403" y="333">7/</text>
<text x="405" y="335">8</text>
<text x="504" y="337">1/</text>
<text x="507" y="339">4</text>
<text x="605" y="341" transform="rotate(-90 605 341)">2</text>
<text x="603" y="343" transform="rotate(-90 603 343)">1/</text>
<text x="603" y="357" transform="rotate(-90 603 357)">1/</text>
<text x="605" y="354" transform="rotate(-90 605 354)">2</text>
<text x="511" y="363">1/</text>
<text x="515" y="365">4</text>
<text x="524" y="375">5/</text>
<text x="527" y="376">16</text>
<text x="278" y="395">3/</text>
<text x="281" y="396">16</text>
<text x="328" y="408" transform="rotate(-90 328 408)">EL-1-3</text>
<text x="430" y="440">5/</text>
<text x="433" y="442">16</text>
<text x="382" y="484">13/</text>
<text x="387" y="486">16</text>
<text x="407" y="514">11/</text>
<text x="411" y="516">16</text>
<text x="417" y="514">5/</text>
<text x="419" y="516">16</text>
<text x="407" y="522">1/</text>
<text x="409" y="523">2</text>
<text x="405" y="529">3/</text>
<text x="408" y="531">8</text>
</g>
<g font-size="4.2">
<text x="823" y="49">1/</text>
<text x="825" y="51">4</text>
<text x="776" y="56">7/</text>
<text x="778" y="57">16</text>
<text x="776" y="62">3/</text>
<text x="778" y="63">8</text>
<text x="824" y="62">3/</text>
<text x="826" y="63">8</text>
<text x="776" y="68">3/</text>
<text x="778" y="70">8</text>
<text x="824" y="68">3/</text>
<text x="826" y="70">8</text>
<text x="772" y="87">3/</text>
<text x="774" y="89">4</text>
<text x="772" y="94">3/</text>
<text x="774" y="95">8</text>
<text x="772" y="100">3/</text>
<text x="774" y="101">8</text>
<text x="778" y="100">13/</text>
<text x="781" y="101">16</text>
<text x="823" y="100">1/</text>
<text x="825" y="101">2</text>
<text x="769" y="119">1/</text>
<text x="823" y="119">1/</text>
<text x="770" y="121">2</text>
<text x="825" y="121">4</text>
</g>
<g font-size="4">
<text x="325" y="118" transform="rotate(-90 325 118)">3/</text>
<text x="326" y="116" transform="rotate(-90 326 116)">4</text>
<text x="302" y="126" transform="rotate(-90 302 126)">1/</text>
<text x="303" y="123" transform="rotate(-90 303 123)">4</text>
</g>
<g font-size="3.7">
<text x="17" y="551" transform="rotate(-90 17 551)">18:25:52</text>
<text x="17" y="561" transform="rotate(-90 17 561)">2025</text>
<text x="17" y="570" transform="rotate(-90 17 570)">Jun 17</text>
<text x="17" y="593" transform="rotate(-90 17 593)">PRINTED ON</text>
</g>
</svg>
